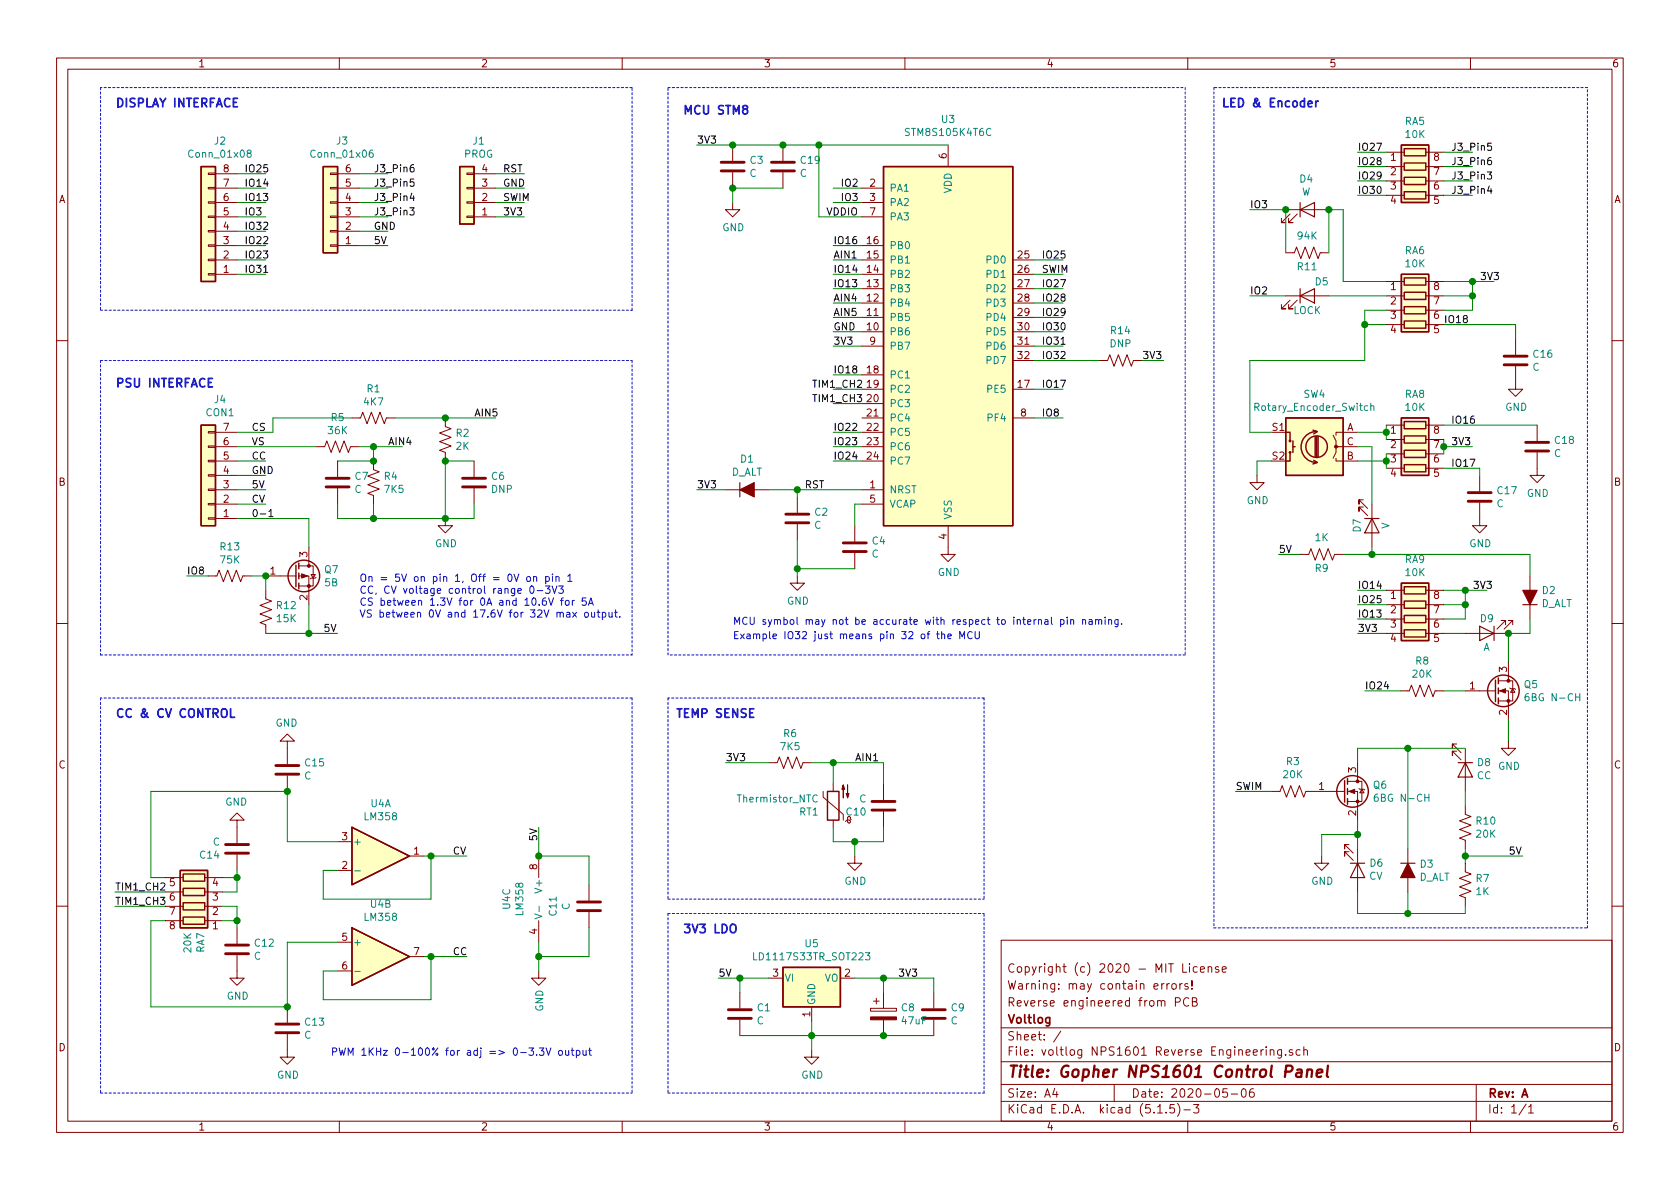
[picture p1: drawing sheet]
<svg xmlns="http://www.w3.org/2000/svg" width="297mm" height="210mm" viewBox="0 0 297 210" stroke-linecap="round" stroke-linejoin="round" font-family="sans-serif">
<g fill="none" stroke="#840000" stroke-width=".18">
<path d="M10 10.3h277v189.9h-277zM12 12.2h273v186.1h-273zM60 10.3v1.9M110 10.3v1.9M160 10.3v1.9M210 10.3v1.9M260 10.3v1.9M36.8 35.7h1.3v.2h-1.3zM36.8 33.1h1.3v.3h-1.3zM36.8 30.6h1.3v.3h-1.3zM36.8 38.2h1.3v.3h-1.3zM38.1 38.3h3.8"/>
<path d="M38.1 35.8h3.8M38.1 33.3h3.8M38.1 30.7h3.8M58.4 33.1h1.3v.3h-1.3zM58.4 30.6h1.3v.3h-1.3zM58.4 35.7h1.3v.2h-1.3zM58.4 38.2h1.3v.3h-1.3zM59.7 38.3h3.8M59.7 35.8h3.8M59.7 33.3h3.8M59.7 30.7h3.8M82.5 30.6h1.3v.3h-1.3z"/>
<path d="M82.5 33.1h1.3v.3h-1.3zM82.5 38.2h1.3v.3h-1.3zM82.5 35.7h1.3v.2h-1.3zM83.8 38.3h3.8M83.8 35.8h3.8M83.8 33.3h3.8M83.8 30.7h3.8M129.5 35.8v1.3h1.3l-1.3 1.2-1.2-1.2h1.2M129.5 25.6v2.8M129.5 30.5v2.8M138.4 25.6v2.8M138.4 30.5v2.8"/>
<path d="M152.4 38.3h3.8M152.4 35.8h3.8M152.4 33.3h3.8M167.6 25.6v3.9M227.3 37.1h7.6M228.1 37.8l-1.5 1.6h.7h-.7v-.8M229.4 37.8l-1.6 1.6h.8h-.8v-.8M245.1 26.9h3.2M245.1 29.5h3.2M245.1 32h3.2M245.1 34.5h3.2M252.1 26.9h3.2"/>
<path d="M252.1 29.5h3.2M252.1 32h3.2M252.1 34.5h3.2M36.8 43.3h1.3v.3h-1.3zM36.8 45.8h1.3v.3h-1.3zM36.8 48.4h1.3v.2h-1.3zM36.8 40.8h1.3v.2h-1.3zM38.1 43.4h3.8M38.1 40.9h3.8M38.1 48.5h3.8M38.1 46h3.8M58.4 40.8h1.3v.2h-1.3z"/>
<path d="M58.4 43.3h1.3v.3h-1.3zM59.7 43.4h3.8M59.7 40.9h3.8M152.4 43.4h3.8M152.4 48.5h3.8M152.4 46h3.8M152.4 58.7h3.8M152.4 56.1h3.8M152.4 53.6h3.8M152.4 51h3.8M179.1 48.5h3.8M179.1 46h3.8"/>
<path d="M179.1 58.7h3.8M179.1 56.1h3.8M179.1 53.6h3.8M179.1 51h3.8M227.3 44.7h1.6l.3-1 .8 2 .8-2 .7 2 .8-2 .7 2 .4-1h1.5M227.3 52.3h7.6M228.1 53.1l-1.5 1.5h.7h-.7v-.8M229.4 53.1l-1.6 1.5h.8h-.8v-.8M245.1 49.8h3.2M245.1 52.3h3.2M245.1 54.9h3.2M245.1 57.4h3.2"/>
<path d="M252.1 49.8h3.2M252.1 52.3h3.2M252.1 54.9h3.2M252.1 57.4h3.2M268 59.9v2.8M10 60.2h2M36.8 78.9h1.3v.2h-1.3zM36.8 76.3h1.3v.3h-1.3zM38.1 79h3.8M38.1 76.4h3.8M55.9 79h1.5l.4-1 .7 2 .8-2 .8 2 .7-2 .8 2 .4-1h1.5M62.2 73.9h1.6l.3-1 .8 2 .8-2 .7 2 .8-2 .7 2 .4-1h1.5"/>
<path d="M78.7 73.9v1.5l1.1 .4-2.1 .8 2.1 .7-2.1 .8 2.1 .8-2.1 .7 1 .4v1.5M152.4 73.9h3.8M152.4 79h3.8M152.4 76.4h3.8M152.4 61.2h3.8M152.4 71.4h3.8M152.4 68.8h3.8M152.4 66.3h3.8M179.1 73.9h3.8M179.1 63.7h3.8M179.1 61.2h3.8M179.1 68.8h3.8"/>
<path d="M194.3 63.7h1.5l.4-1 .8 2.1 .7-2.1 .8 2.1 .8-2.1 .7 2.1 .4-1.1h1.5M235.7 77l.5 1v1h.5M240 76.4h-3.8v.6M240 79h-3.8v1l-.5 1M245.1 75.2h3.2M245.1 77.7h3.2M252.1 75.2h3.2M252.1 77.7h3.2M268 64.8v4h1.2l-1.2 1.3-1.3-1.3h1.3M271.8 75.2v2.8M285 60.2h2M36.8 81.4h1.3v.3h-1.3z"/>
<path d="M36.8 86.5h1.3v.2h-1.3zM36.8 89h1.3v.3h-1.3zM36.8 91.6h1.3v.2h-1.3zM36.8 83.9h1.3v.3h-1.3zM38.1 91.7h3.8M38.1 89.1h3.8M38.1 86.6h3.8M38.1 84.1h3.8M38.1 81.5h3.8M54.6 96.8v3.3M59.7 81.5v2.8M59.7 86.4v2.7"/>
<path d="M66 81.5v1.6l1.1 .3-2.1 .8 2.1 .8-2.1 .7 2.1 .8-2.1 .7 1 .4v1.5M78.7 91.7v1.3h1.3l-1.3 1.2-1.2-1.2h1.2M83.8 81.5v2.8M83.8 86.4v2.7M128.3 86.6h7.6M141 87.9v2.8M141 92.7v2.8M151.1 93v2.8M151.1 97.8v2.8M152.4 89.1h3.8M152.4 86.6h3.8M152.4 81.5h3.8"/>
<path d="M167.6 93v5h1.3l-1.3 1.3-1.2-1.3h1.2M222.2 84.1v1.2h1.3l-1.3 1.3-1.2-1.3h1.2M229.9 98h1.5l.4-1 .7 2.1 .8-2.1 .8 2.1 .7-2.1 .8 2.1 .4-1.1h1.5M236.2 81v.5h3.8M241 88.4h-.7v.7v-.7l1.5 1.5M241 89.7h-.7v.7v-.7l1.5 1.5M242.6 89.1v7.7M245.1 80.3h3.2M245.1 82.8h3.2M252.1 80.3h3.2M252.1 82.8h3.2M261.6 88.9v4.1h1.3l-1.3 1.2-1.3-1.2h1.3"/>
<path d="M261.6 84.1v2.8M271.8 80v4.1h1.2l-1.2 1.2-1.3-1.2h1.3M10 110.3h2M36.8 101.8h1.6l.3-1 .8 2.1 .8-2.1 .7 2.1 .8-2.1 .7 2.1 .4-1.1h1.5M47 104.4v1.5l1 .4-2 .8 2 .7-2 .8 2 .7-2 .8 1 .4v1.5M47 101.8h5.3M52.8 101.8h1.8v5.1M52.8 100.1h2.6v3.5h-2.6M55 101.6h.8l-.4 .6zM55.9 102.1l-.1 .1h-.8l-.1 .2M141 101.8v1.3h1.2l-1.2 1.3-1.3-1.3h1.3M245.1 104.4h3.2"/>
<path d="M245.1 106.9h3.2M245.1 109.5h3.2M245.1 112h3.2M252.1 104.4h3.2M252.1 106.9h3.2M252.1 109.5h3.2M252.1 112h3.2M259.1 112h7.6M266.2 110.5v-.8h-.8h.8l-1.5 1.5M266.7 117.1v3.3M267.5 110.5v-.8h-.8h.8l-1.6 1.5M270.5 101.8v7.7"/>
<path d="M285 110.3h2M50.8 131.1h1.3l-1.3-1.3-1.3 1.3h1.3v4M50.8 137.2v2.7M135.9 134.9h1.5l.4-1 .8 2 .7-2 .8 2 .7-2 .8 2 .4-1h1.5M145.5 139.9v1.1l3.6 3v1M147.3 138.7v1.2M156.2 138.7v2.8M224.8 139.9h1.5l.4-1 .8 2.1 .7-2.1 .8 2.1 .7-2.1 .8 2.1 .4-1.1h6.8M238.3 139.9h1.7v5.1M238.3 138.2h2.5v3.5h-2.5M240 134.9v3.3M240.3 139.4l.1 .2h.8l.1 .1"/>
<path d="M240.8 139.6l.4 .6h-.8zM247.6 122.2h1.6l.4-1 .7 2 .8-2 .7 2 .8-2 .8 2 .3-1h1.6M257.6 131.6h-.8v.7v-.7l1.5 1.5M257.6 132.8h-.8v.8v-.8l1.5 1.6M259.1 132.3v7.6M259.1 122.2h5.3M264.9 122.2h1.8v5M264.9 120.4h2.6v3.5h-2.6M266.7 131.1v1.2h1.3l-1.3 1.3-1.3-1.3h1.3M267 121.7l.1 .1h.7l.2 .1M267.5 121.8l.3 .6h-.7zM29.2 157.7h3.2"/>
<path d="M29.2 155.2h3.2M36.2 157.7h3.2M36.2 155.2h3.2M41.9 145h1.3l-1.3-1.2-1.3 1.2h1.3v4.1M41.9 151.1v2.8M59.7 153.9h2.5M59.7 148.8h2.5M72.4 151.4h2.5M95.2 151.4v3.8M104.1 156.5v2.8M147.3 145v1.3M149.9 144.6v.8l.1 .1 .3-.1v-.2l-.2-.2-.4 .1-.2 .2"/>
<path d="M150.4 144.6l.1 .3M151.1 151.4v1.2h1.3l-1.3 1.3-1.2-1.3h1.2M156.2 143.5v2.8M233.7 151.4v1.2h1.2l-1.2 1.3-1.3-1.3h1.3M238.5 149.3h-.8v.8v-.8l1.6 1.6M238.5 150.6h-.8v.8v-.8l1.6 1.5M240 150.1v7.6M248.9 150.1v7.6M259.1 142.5v1.5l1 .4-2 .8 2 .7-2 .8 2 .7-2 .8 1 .4v1.5M259.1 152.6v1.6l1 .4-2 .7 2 .8-2 .7 2 .8-2 .8 1 .3v1.6M10 160.2h2M29.2 162.8h3.2"/>
<path d="M29.2 160.3h3.2M36.2 162.8h3.2M36.2 160.3h3.2M41.9 168.9v4.1h1.3l-1.3 1.2-1.3-1.2h1.3M41.9 164.1v2.8M50.8 178v2.8M59.7 166.6h2.5M59.7 171.7h2.5M72.4 169.2h2.5M95.2 171.7v1.3h1.3l-1.3 1.2-1.2-1.2h1.2M95.2 162.8v3.8M104.1 161.3v2.8"/>
<path d="M130.8 175.5v2.8M135.9 173h2.5M143.5 178v2.6M148.6 173h2.5M153.9 178.3h4.6v.5h-4.6zM154.4 177h1M154.9 176.5v1M156.2 175.5v2.8M165.1 175.5v2.8M177 166.3h108v32h-108zM205.4 173.9v1M205.8 173.9l-.3 .2-.1 .1"/>
<path d="M206.3 173.9v1M206.8 173.9l-.5 .3M207.3 174.1l.2-.2 .4 .2v.7l-.2 .1-.4-.1zM207.8 177.2l.7-.1 .2-.2-.1-.3-.2-.2h-.6v1.5M208.6 173.9v1M209 173.9l-.4 .3M209.1 170.4v1.5h.7M210 174l-.3-.1-.2 .2v.3l.5 .1v.3h-.5M210.2 176.6a.7 .7 0 0 0-.9 .2 .7 .7 0 0 0 .1 .9 .55 .55 0 0 0 .8 .1M210.3 170.4v.2M210.3 170.9v1M210.7 174.8v.1"/>
<path d="M210.7 173.4v1M210.8 177.1h.5l.2-.1 .1-.3-.3-.3h-.5v1.5h.6l.3-.3a.41 .41 0 0 0-.4-.5M211.7 171l-.4-.1-.3 .3 .1 .7h.6M212.2 171.4l.8-.1-.1-.3-.4-.1-.3 .2 .1 .8h.6M213.6 171.1l.2-.2 .4 .1v.9M213.6 170.9v1M215.5 171a.37 .37 0 0 0-.6 .1l.1 .3 .5 .1v.1l-.2 .3h-.4M216.1 171.4l.7-.1-.1-.3-.4-.1-.2 .2 .1 .8h.5M285 160.2h2M50.8 182.9v4h1.3l-1.3 1.3-1.3-1.3h1.3M60 198.3v1.9M110 198.3v1.9"/>
<path d="M130.8 180.3v2.8M143.5 185.7v1.2h1.3l-1.3 1.3-1.3-1.3h1.3M156.2 180.3v2.8M160 198.3v1.9M165.1 180.3v2.8M177 194.8h108M177 191.8h108M177 187.8h108M177 181.8h108M186.5 192.5l-.4 1h1M186.8 193v1M187.6 182.3l-1.3 2"/>
<path d="M197 191.8v3M204.7 196.8h.8M206.2 196.7v.1M207.6 195.3h-.7l-.1 .7 .2-.1 .5 .1 .2 .2-.1 .5-.2 .1-.6-.1M208.2 195.1a1.71 1.71 0 0 1 0 2.3M209.3 196.3h1.2M210 198.3v1.9M211 195.3h1l-.5 .6 .4 .1v.7l-.2 .1-.7-.1M217 192.5h-.7l-.1 .7 .2-.1 .5 .1 .1 .2v.5l-.2 .1-.6-.1M217.7 193.5h1.1M219.6 192.7l.4-.2a.94 .94 0 0 1 0 1.5 .82 .82 0 0 1-.4-1.3zM221.6 192.5a.59 .59 0 0 0-.7 .7l.1 .7 .2 .1 .5-.1 .1-.5-.2-.2-.4-.1-.3 .3"/>
<path d="M223 185.6v1M223.4 185.6l-.3 .1-.1 .2M223.9 185.1v.2M223.9 185.6v1M224.6 185.7h.1a.37 .37 0 0 1 .5 .1v.8M224.6 185.6v1M226.6 185.6v1.2l-.3 .3-.3-.1M226.6 185.7l-.4-.1-.3 .3 .1 .6 .2 .1 .4-.1M227.3 186.5v.1M228.5 185.7a.37 .37 0 0 0-.6 .1l.1 .2 .5 .2 .1 .1-.2 .3-.5-.1M229.9 185.7l-.5-.1-.2 .3v.6l.2 .1 .5-.1M230.5 185.7h.1a.37 .37 0 0 1 .6 .1v.8"/>
<path d="M230.5 185.1v1.5M260 198.3v1.9M261 191.8v6.5M269.8 195.2l-1.2 2M270.3 195.8l.4-.5v1.5M270.3 196.8h.8"/>
</g>
<path d="M227.3 189.5h.8a.56 .56 0 0 0 .4-.5 .56 .56 0 0 0-.3-.6h-.8l-.2 2M229.4 189.2h.7l-.1 1.2M230.2 189.6l-.7 .1a.4 .4 0 0 0-.4 .3 .4 .4 0 0 0 .3 .4l.7-.1M231.2 189.3a.5 .5 0 0 1 .8 .1l-.1 1M231.2 189.1l-.2 1.3M232.8 189.8l1-.2v-.4l-.6-.1-.3 .3-.1 .9 .2 .1 .6-.1M234.8 188.4l-.2 1.8 .2 .2" fill="none" stroke="#840000" stroke-width=".41"/>
<g fill="none" stroke="#840000" stroke-width=".2">
<path d="M229.9 37.1l2.5-1.3v2.5zM229.9 35.8v2.5M229.9 52.3l2.5-1.3v2.6zM229.9 51v2.6M130.8 85.3v2.6M241.3 91.7h2.5M242.6 91.7l1.2 2.5h-2.5zM261.6 110.7l2.6 1.3-2.6 1.3zM264.2 110.7v2.6M269.2 106.9h2.6M257.8 134.9h2.5M259.1 134.9l1.2 2.5h-2.5z"/>
<path d="M238.8 152.6h2.5M240 152.6l1.3 2.6h-2.5zM247.6 152.6h2.6"/>
</g>
<g fill="#840000" stroke="#840000" stroke-width=".2">
<path d="M248.9 152.6l1.3 2.6h-2.6z"/>
<path d="M269.2 104.4h2.6l-1.3 2.5z"/>
<path d="M130.8 86.6l2.5-1.3v2.6z"/>
</g>
<g fill="none" stroke="#840000" stroke-width=".51">
<path d="M127.5 30.2h4.1M127.5 28.7h4.1M136.4 30.2h4.1M136.4 28.7h4.1M265.9 64.5h4.1M265.9 63h4.1M269.7 79.8h4.1M269.7 78.2h4.1M57.7 86.1h4M57.7 84.6h4M81.8 86.1h4.1M81.8 84.6h4.1"/>
<path d="M138.9 92.5h4.1M138.9 90.9h4.1M149.1 97.5h4.1M149.1 96h4.1M259.6 88.6h4.1M259.6 87.1h4.1M48.8 135.4h4M48.8 136.9h4M39.9 149.3h4M39.9 150.9h4M102.1 159.5h4.1M154.2 141.7h4"/>
<path d="M154.2 143.3h4M39.9 168.7h4M39.9 167.1h4M102.1 161h4.1M128.8 178.6h4M163.1 178.6h4M48.8 182.6h4M48.8 181.1h4M128.8 180.1h4M163.1 180.1h4"/>
</g>
<g fill="none" stroke="#840000" stroke-width=".25">
<path d="M35.6 29.5h2.5v20.3h-2.5zM57.1 29.5h2.6v15.2h-2.6zM81.3 29.5h2.5v10.1h-2.5zM156.2 29.5h22.9v63.5h-22.9zM247.8 25.6h4.8v10.2h-4.8zM248.3 26.3h3.8v1.3h-3.8zM248.3 28.8h3.8v1.3h-3.8zM248.3 31.4h3.8v1.2h-3.8zM248.3 33.9h3.8v1.3h-3.8zM247.8 48.5h4.8v10.2h-4.8zM248.3 49.1h3.8v1.3h-3.8zM248.3 51.7h3.8v1.3h-3.8z"/>
<path d="M248.3 54.2h3.8v1.3h-3.8zM248.3 56.8h3.8v1.2h-3.8zM35.6 75.2h2.5v17.8h-2.5zM227.3 73.9h10.2v10.2h-10.2zM227.3 76.4h.8v1.6M228.6 79h.4M228.6 78v2M232.2 76.1l.7 .2-.6 .4M232.5 77.2v3.6M232.8 76.3a2.74 2.74 0 0 0-2.8 2.7 2.74 2.74 0 0 0 2.8 2.8M232.8 77.2v3.6M233 77.2v3.6"/>
<path d="M247.8 73.9h4.8v10.2h-4.8zM248.3 74.5h3.8v1.3h-3.8zM248.3 77.1h3.8v1.3h-3.8zM248.3 79.6h3.8v1.3h-3.8zM52.3 99.9v3.9M52.8 99.6v1M228.1 80v1.5h-.8M232.3 81.4l.6 .4-.7 .2M248.3 82.2h3.8v1.2h-3.8zM52.8 101.3v1.1M52.8 103.1v1M247.8 103.1h4.8v10.2h-4.8z"/>
<path d="M248.3 103.8h3.8v1.2h-3.8zM248.3 106.3h3.8v1.3h-3.8zM248.3 108.8h3.8v1.3h-3.8zM248.3 111.4h3.8v1.2h-3.8zM264.9 119.9v1M146.3 139.9h2v5.1h-2zM237.7 138v3.9M238.3 137.7v1M238.3 139.4v1.1M264.4 120.3v3.8M264.9 121.7v1M264.9 123.4v1.1"/>
<path d="M31.9 153.9h4.8v10.2h-4.8zM32.4 159.6h3.8v1.3h-3.8zM32.4 157.1h3.8v1.3h-3.8zM32.4 154.6h3.8v1.2h-3.8zM62.2 146.3l10.2 5.1-10.2 5.1zM238.3 141.2v1M32.4 162.2h3.8v1.2h-3.8zM62.2 164.1l10.2 5.1-10.2 5zM138.4 171.1h10.2v6.9h-10.2z"/>
<circle cx="228.1" cy="78" r=".13"/>
<circle cx="232.8" cy="79" r="1.9"/>
<circle cx="228.1" cy="80" r=".13"/>
<circle cx="53.7" cy="101.8" r="2.79"/>
<circle cx="239.1" cy="139.9" r="2.79"/>
<circle cx="265.8" cy="122.2" r="2.79"/>
</g>
<g fill="#840000" stroke="#840000" stroke-width=".18">
<path d="M238.5 139.9l1-.3v.7z"/>
<path d="M265.2 122.2l1-.4v.7z"/>
<path d="M149.9 138.8v2.3l-.3-.8h.5l-.2 .8z"/>
<path d="M149.1 138.8l.3 .8h-.6l.3-.8v2.3z"/>
<path d="M153.9 179.8h4.6v.5h-4.6z"/>
<path d="M53.3 101.5l1.1 .3-1.1 .4z"/>
<circle cx="240" cy="141.7" r=".25"/>
<circle cx="240" cy="138.2" r=".25"/>
<circle cx="266.7" cy="123.9" r=".25"/>
<circle cx="266.7" cy="120.4" r=".25"/>
<circle cx="236.2" cy="79" r=".25"/>
<circle cx="54.6" cy="103.6" r=".25"/>
<circle cx="54.6" cy="100.1" r=".25"/>
</g>
<g fill="none" stroke="#008484" stroke-width=".18">
<path d="M43.9 27.1l-.2-.1v-.3l.2-.2 .4 .1v.4l-.5 .1-.1 .2v.3l.2 .2h.4l.1-.2-.1-.4-.1-.1M65.9 26.5l-.4 .1a.87 .87 0 0 0 0 1.2l.4-.1v-.6l-.4-.1-.2 .3M241.8 71.8l-.3-.1-.3 .3 .2 .5h.4M242.4 71.9l.2-.2 .2 .1 .1 .8M242.4 71.3v1.3M270.3 122.7h-.4a.87 .87 0 0 0 0 1.2l.4-.1v-.5l-.4-.2-.3 .3M278.6 123.3h.7M279.3 122.7v1.2M62.7 154h1M144.5 140.7a.6 .6 0 0 0-.8 .4 .6 .6 0 0 0 .5 .7l.3-.1M243.6 140.4l-.4 .1a.87 .87 0 0 0 0 1.2l.4-.1v-.6l-.4-.1-.2 .3M251.9 141h.8"/>
<path d="M252.7 140.4v1.3M62.7 171.8h1M94.5 161.6l1.3 .4-1.3 .5M95.3 160.2v1M133.2 168.5v1.2h.7M153 168.5h.8l-.4 .5 .3 .1v.6h-.5l-.2-.1"/>
</g>
<g fill="#ffffc2" stroke="#ffffc2" stroke-width=".18">
<path d="M35.6 75.2h2.5v17.8h-2.5z"/>
<path d="M31.9 153.9h4.8v10.2h-4.8z"/>
<path d="M247.8 103.1h4.8v10.2h-4.8z"/>
<path d="M247.8 48.5h4.8v10.2h-4.8z"/>
<path d="M247.8 25.6h4.8v10.2h-4.8z"/>
<path d="M138.4 171.1h10.2v6.9h-10.2z"/>
<path d="M227.3 73.9h10.2v10.2h-10.2z"/>
<path d="M57.1 29.5h2.6v15.2h-2.6z"/>
<path d="M35.6 29.5h2.5v20.3h-2.5z"/>
<path d="M81.3 29.5h2.5v10.1h-2.5z"/>
<path d="M247.8 73.9h4.8v10.2h-4.8z"/>
<path d="M62.2 146.3l10.2 5.1-10.2 5.1z"/>
<path d="M156.2 29.5h22.9v63.5h-22.9z"/>
<path d="M62.2 164.1l10.2 5.1-10.2 5z"/>
</g>
<g fill="none" stroke="#0000c2" stroke-width=".18" stroke-dasharray=".4 .4">
<path d="M17.8 15.5v39.4M111.8 15.5h-94M118.1 15.5h91.4M209.5 15.5v100.3M214.6 15.5v148.6M280.7 15.5h-66.1M17.8 54.9h94M111.8 54.9v-39.4M17.8 63.7v52.1M17.8 63.7h94M111.8 63.7v52.1M17.8 115.8h94"/>
<path d="M118.1 115.8v-100.3M209.5 115.8h-91.4M17.8 123.4v69.9M111.8 123.4v69.9M111.8 123.4h-94M118.1 123.4v35.6M174 123.4v35.6M174 123.4h-55.9M118.1 159h55.9M118.1 161.5h55.9M118.1 161.5v31.8M214.6 164.1h66.1"/>
<path d="M280.7 164.1v-148.6M17.8 193.3h94M118.1 193.3h55.9M174 193.3v-31.8"/>
</g>
<g fill="none" stroke="#008400" stroke-width=".18">
<path d="M41.9 38.3h5.1M41.9 35.8h5.1M41.9 33.3h5.1M41.9 30.7h5.1M63.5 38.3h5.1M63.5 35.8h5.1M63.5 33.3h5.1M63.5 30.7h5.1M87.6 38.3h5.1M87.6 35.8h5.1M87.6 33.3h5.1M87.6 30.7h5.1"/>
<path d="M123.2 25.6h44.4M138.4 33.3h-8.9v2.5M144.8 25.6v12.7h7.6M147.3 35.8h5.1M147.3 33.3h5.1M221 37.1h6.3v7.6M240 32h5.1M240 26.9h5.1M240 29.5h5.1M240 34.5h5.1M255.3 32h5M255.3 26.9h5"/>
<path d="M255.3 29.5h5M255.3 34.5h5M41.9 40.9h5.1M41.9 43.4h5.1M41.9 48.5h5.1M41.9 46h5.1M63.5 40.9h5.1M63.5 43.4h5.1M147.3 43.4h5.1M147.3 56.1h5.1M147.3 48.5h5.1M147.3 58.7h5.1"/>
<path d="M147.3 53.6h5.1M147.3 51h5.1M147.3 46h5.1M182.9 56.1h5.1M182.9 48.5h5.1M182.9 58.7h5.1M182.9 53.6h5.1M182.9 51h5.1M182.9 46h5.1M221 52.3h6.3M234.9 44.7v-7.6h2.6v12.7h7.6M234.9 52.3h10.2"/>
<path d="M241.3 57.4h3.8M245.1 54.9h-3.8v8.8h-20.3v12.7h3.8M255.3 49.8h8.9M255.3 52.3h5M255.3 57.4h12.7v2.5M260.3 49.8v5.1h-5M41.9 79h14M62.2 73.9h-13.9v2.5h-6.4M63.5 79h7.6M66 79v2.5h-6.3M69.8 73.9h17.8M147.3 68.8h5.1"/>
<path d="M147.3 61.2h5.1M147.3 79h5.1M147.3 76.4h5.1M147.3 71.4h5.1M147.3 66.3h5.1M182.9 73.9h5.1M182.9 68.8h5.1M182.9 61.2h5.1M182.9 63.7h11.4M201.9 63.7h3.8M240 79h2.6v10.1M240 76.4h5.1"/>
<path d="M245.1 75.2v2.5M255.3 79h5M255.3 77.7v2.6M255.3 75.2h16.5M41.9 91.7h12.7v5.1M41.9 81.5h5.1M41.9 86.6h5.1M41.9 89.1h5.1M41.9 84.1h5.1M59.7 89.1v2.6h24.1v-2.6M66 89.1v2.6M83.8 81.5h-5.1v10.2"/>
<path d="M123.2 86.6h5.1M135.9 86.6h16.5M141 86.6v1.3M141 95.5v6.3M147.3 81.5h5.1M152.4 89.1h-1.3v3.9M224.8 81.5h-2.6v2.6M226.1 98h3.8M237.5 98h33v3.8M240 81.5h5.1M242.6 96.8v1.2M245.1 80.3v2.5"/>
<path d="M255.3 82.8h6.3v1.3M33 101.8h3.8M44.4 101.8h2.6v2.6M47 112h12.7M54.6 106.9v5.1M141 100.6h10.1M240 112h5.1M240 104.4h5.1M240 109.5h5.1M240 106.9h5.1M255.3 112h3.8M255.3 104.4h7.6"/>
<path d="M255.3 106.9h3.8M259.1 104.4v5.1h-3.8M270.5 109.5v2.5h-3.8v5.1M128.3 134.9h7.6M143.5 134.9h12.7v3.8M147.3 134.9v3.8M218.4 139.9h6.4M241.3 122.2h6.3M248.9 132.3v17.8M255.3 122.2h3.8M259.1 132.3h-19.1v2.6M259.1 139.9v2.6"/>
<path d="M266.7 127.2v3.9M20.3 157.7h8.9M39.4 155.2h2.5M41.9 153.9v3.8h-2.5M59.7 148.8h-8.9v-8.9h-24.1v15.3h2.5M74.9 151.4h7.6M76.2 151.4v7.6h-19.1v-5.1h2.6M95.2 146.3v5.1h8.9v5.1M147.3 146.3v2.5h8.9v-2.5M151.1 148.8v2.6M240 157.7v3.8h19.1v-1.2M240 147.6h-6.3v3.8"/>
<path d="M240 145v5.1M248.9 157.7v3.8M259.1 151.4h10.1M259.1 150.1v2.5M20.3 160.3h8.9M29.2 162.8h-2.5v15.2h24.1v-11.4h8.9M39.4 160.3h2.5v3.8M39.4 162.8h2.5M74.9 169.2h7.6M76.2 169.2v7.6h-19.1v-5.1h2.6M95.2 166.6v5.1M104.1 164.1v5.1h-8.9"/>
<path d="M127 173h8.9M130.8 173v2.5M151.1 173h14v2.5M156.2 173v2.5M130.8 183.1h34.3M143.5 180.6v5.1"/>
</g>
<g fill="none" stroke="#000" stroke-width=".18">
<path d="M72.5 36.7h.7l-.4 .5 .4 .2-.1 .6h-.5l-.1-.1M72.8 34.2l-.3 .8h.8M73.1 29.1l-.4 .1a.87 .87 0 0 0 0 1.2l.5-.1v-.6l-.5-.1-.2 .3M73.1 34.6v.9M73.2 31.7h-.6l-.1 .6 .2-.1h.4l.1 .6-.2 .1-.5-.1M263 30.4h.7l-.4 .5 .4 .1v.5l-.2 .2-.5-.2M263.3 32.9l-.3 .9h.8M263.6 27.9h-.4a.87 .87 0 0 0 0 1.2l.5-.1v-.5l-.5-.2-.2 .3M263.6 33.4v.8M263.7 25.3h-.6l-.1 .6 .2-.1 .4 .1 .1 .6-.2 .1-.5-.1M46.6 48.2h.7M187.6 60.9h.7"/>
<path d="M47.5 90.4l.4-.3v1.3M47.5 91.4h.8"/>
</g>
<g fill="none" stroke="#0000c2" stroke-width=".18">
<path d="M93.2 102.1l.2-.2 .3 .2 .1 .5-.1 .2h-.3l-.2-.1zM93.8 103.8l.2-.2a.69 .69 0 0 1 .4 .7 .69 .69 0 0 1-.4 .6l-.3-.5zM94.3 102.1l.2-.2 .3 .1 .1 .8M94.3 101.9v.9M95 104.4h1M96.4 103.6h.9l-.5 .5 .3 .1 .2 .2-.2 .5h-.5l-.2-.1M96.5 102l.4-.1 .2 .3-.1 .6h-.5M96.5 101.9v1.3M97 105.7l.4 1.3 .5-1.3M97.6 103.6l.4 1.3 .5-1.3M97.7 101.5v.1M97.7 101.9v.9"/>
<path d="M98.3 102.1v-.1a.32 .32 0 0 1 .6 .1v.7M98.3 101.9v.9M98.8 103.6h.8l-.4 .5 .3 .1 .1 .2-.1 .5h-.5l-.2-.1M99.1 106.2h.5M99.6 105.7l-.3 .2v1.1M100 106.3l.2-.1 .4 .1v.5l-.1 .2h-.4l-.2-.2zM100.4 101.9l.4-.4v1.3M100.4 102.8h.7M101.2 106.2v.8M101.2 108.3l.7 .8M101.6 106.2l-.4 .2M101.9 108.3l-.7 .8"/>
<path d="M103.4 108.4l.2-.1 .4 .1v.5l-.1 .2h-.3l-.2-.1zM103.6 105.7h-.6l-.1 .6 .2-.1 .5 .1v.6l-.2 .1-.5-.1M104 107l.5-1.3 .4 1.3M104.2 106.7h.6M104.6 108.3v.8h.4l.1-.1M105.1 108.3v.8M105.6 108.3h.5M105.8 107.8v1.2l.3 .1M106.5 108.4l.4-.1 .2 .2-.1 .6h-.5M106.5 108.3v1.3M107.7 108.3v.8h.4l.1-.1M108.2 108.3v.8"/>
<path d="M108.7 108.3h.4M108.8 107.8v1.2l.3 .1M109.6 109v.1M165.6 112.1h.5M165.8 111.7v1.1l.3 .1M166.5 112.2l.2-.1 .3 .1v.7M166.5 111.7v1.2M167.6 112.5l.6-.1-.1-.2-.3-.1-.2 .2v.6h.5M169.7 112.9v-1.2l.4 .9 .4-.9v1.2M171.9 111.8a.6 .6 0 0 0-.9 .4 .6 .6 0 0 0 .6 .7l.3-.1M172.4 111.7v1l.3 .2h.3l.2-.2v-1M184.8 109.6h.4l.1 .8"/>
<path d="M185.3 109.9h-.4l-.2 .2 .1 .3h.5M185.9 109.1v1.1l.2 .2M187.5 109.6h.4l.2 .2-.1 .6h-.5M187.5 109.6v1.2M188.7 109.1v.2M188.7 109.6v.8M189.3 109.7l.2-.1h.3v.8M189.3 109.6v.8M191.4 109.7l.2-.1h.3v.8M191.4 109.6v.8M192.6 109.6h.4l.1 .8M193.1 109.9h-.4l-.2 .2 .1 .3h.5"/>
<path d="M193.7 109.7l.2-.1h.3l.1 .8M193.7 109.6v.8M194.3 109.7l.1-.1h.3l.1 .8M195.4 109.1v.2M195.4 109.6v.8M196 109.7l.2-.1h.3v.8M196 109.6v.8M197.7 109.6l-.1 1.1-.1 .1h-.3M197.7 109.6h-.4l-.2 .2 .1 .6h.5M198.3 110.3v.1M94.9 186.5v.1M95.4 185.3h.8l-.5 .5 .4 .1v.7h-.5l-.2-.1"/>
<path d="M96.5 185.3l.5 1.3 .4-1.3M98.8 185.9l.2-.2 .4 .2v.5l-.1 .2h-.4l-.1-.2zM100 185.7l.1 .9h.3l.2-.1M100.6 185.7v.9M101 185.7h.5M101.2 185.3v1.1l.3 .2M101.9 185.8l.4-.1 .2 .3-.1 .6h-.5M101.9 185.7v1.3M103.1 185.7v.9h.4l.1-.1M103.6 185.7v.9M104.1 185.7h.5M104.3 185.3v1.1l.3 .2"/>
</g>
<path d="M231.3 18.4l.7-.2-.1-.2-.4-.1-.2 .2 .1 .7h.5M232.6 17.9v1M233.1 17.9l-.3 .1-.2 .2M40.8 125.3v1.5h.7M129.2 163.6a.52 .52 0 0 1 .6-.2 .52 .52 0 0 1 .3 .5v.5a.51 .51 0 0 1-.5 .6 .51 .51 0 0 1-.5-.6z" fill="none" stroke="#0000c2" stroke-width=".3"/>
<g fill="#008400" stroke="#008400" stroke-width=".25">
<circle cx="95.3" cy="169.2" r=".51"/>
<circle cx="143.5" cy="183.1" r=".51"/>
<circle cx="130.8" cy="173" r=".51"/>
<circle cx="147.3" cy="134.9" r=".51"/>
<circle cx="151.1" cy="148.8" r=".51"/>
<circle cx="141" cy="100.6" r=".51"/>
<circle cx="129.5" cy="33.3" r=".51"/>
<circle cx="138.4" cy="25.6" r=".51"/>
<circle cx="144.8" cy="25.6" r=".51"/>
<circle cx="95.3" cy="151.4" r=".51"/>
<circle cx="141" cy="86.6" r=".51"/>
<circle cx="129.5" cy="25.6" r=".51"/>
<circle cx="240" cy="147.6" r=".51"/>
<circle cx="259.1" cy="151.4" r=".51"/>
<circle cx="248.9" cy="132.3" r=".51"/>
<circle cx="248.9" cy="161.5" r=".51"/>
<circle cx="41.9" cy="155.2" r=".51"/>
<circle cx="41.9" cy="162.8" r=".51"/>
<circle cx="76.2" cy="169.2" r=".51"/>
<circle cx="76.2" cy="151.4" r=".51"/>
<circle cx="50.8" cy="139.9" r=".51"/>
<circle cx="50.8" cy="178" r=".51"/>
<circle cx="260.3" cy="49.8" r=".51"/>
<circle cx="259.1" cy="104.4" r=".51"/>
<circle cx="78.7" cy="73.9" r=".51"/>
<circle cx="245.1" cy="76.4" r=".51"/>
<circle cx="235" cy="37.1" r=".51"/>
<circle cx="227.3" cy="37.1" r=".51"/>
<circle cx="78.7" cy="91.7" r=".51"/>
<circle cx="245.1" cy="81.5" r=".51"/>
<circle cx="66" cy="81.5" r=".51"/>
<circle cx="255.3" cy="79" r=".51"/>
<circle cx="66" cy="91.7" r=".51"/>
<circle cx="259.1" cy="106.9" r=".51"/>
<circle cx="260.3" cy="52.3" r=".51"/>
<circle cx="66" cy="79" r=".51"/>
<circle cx="241.3" cy="57.4" r=".51"/>
<circle cx="266.7" cy="112" r=".51"/>
<circle cx="242.6" cy="98" r=".51"/>
<circle cx="78.7" cy="81.5" r=".51"/>
<circle cx="47" cy="101.8" r=".51"/>
<circle cx="54.6" cy="112" r=".51"/>
<circle cx="156.2" cy="173" r=".51"/>
<circle cx="156.2" cy="183.1" r=".51"/>
</g>
<text font-size="2.8" fill="#840000" x="178" y="190.5">Title: Gopher NPS1601 Control Panel</text>
<g font-size="2.1" fill="#0000c2">
<text x="20.3" y="19">DISPLAY INTERFACE</text>
<text x="120.6" y="20.2">MCU STM8</text>
<text x="215.9" y="19">LED &amp; Encoder</text>
<text x="20.3" y="68.5">PSU INTERFACE</text>
<text x="20.3" y="126.9">CC &amp; CV CONTROL</text>
<text x="119.4" y="126.9">TEMP SENSE</text>
<text x="120.6" y="165">3V3 LDO</text>
</g>
<g font-size="2.1" fill="#840000">
<text x="178" y="172">Copyright (c) 2020 - MIT License</text>
<text x="178" y="178">Reverse engineered from PCB</text>
<text x="178" y="175">Warning: may contain errors!</text>
<text x="178" y="184">Sheet: /</text>
<text x="178" y="181">Voltlog</text>
<text x="178" y="186.7">File: voltlog NPS1601 Reverse Engineering.sch</text>
<text x="178" y="196.9">KiCad E.D.A. kicad (5.1.5)-3</text>
<text x="178" y="194.1">Size: A4</text>
<text x="200" y="194.1">Date: 2020-05-06</text>
<text x="263" y="194.1">Rev: A</text>
<text x="263" y="196.9">Id: 1/1</text>
</g>
<g font-size="1.8" fill="#840000">
<text x="35" y="11.9">1</text>
<text x="85" y="11.9">2</text>
<text x="135" y="11.9">3</text>
<text x="185" y="11.9">4</text>
<text x="235" y="11.9">5</text>
<text x="285" y="11.9">6</text>
<text x="167.4" y="28" transform="rotate(-90 167.4 28)">6</text>
<text x="245.9" y="28.4">1</text>
<text x="253.5" y="28.4">8</text>
<text x="10.4" y="35.9">A</text>
<text x="39.5" y="35.6">6</text>
<text x="39.5" y="33">7</text>
<text x="39.5" y="30.5">8</text>
<text x="61.1" y="35.6">4</text>
<text x="61.1" y="33">5</text>
<text x="61.1" y="30.5">6</text>
<text x="85.2" y="35.6">2</text>
<text x="85.2" y="33">3</text>
<text x="85.2" y="30.5">4</text>
<text x="153.8" y="33">2</text>
<text x="153.8" y="35.6">3</text>
<text x="245.9" y="31">2</text>
<text x="245.9" y="33.5">3</text>
<text x="253.5" y="33.5">6</text>
<text x="253.5" y="31">7</text>
<text x="285.4" y="35.9">A</text>
<text x="39.5" y="40.6">4</text>
<text x="39.5" y="38.1">5</text>
<text x="61.1" y="40.6">2</text>
<text x="61.1" y="38.1">3</text>
<text x="85.2" y="38.1">1</text>
<text x="153.8" y="38.1">7</text>
<text x="245.9" y="36.1">4</text>
<text x="253.5" y="36.1">5</text>
<text x="39.5" y="45.7">2</text>
<text x="39.5" y="43.2">3</text>
<text x="61.1" y="43.2">1</text>
<text x="153.3" y="45.7">15</text>
<text x="153.3" y="43.2">16</text>
<text x="180" y="45.7">25</text>
<text x="39.5" y="48.3">1</text>
<text x="153.3" y="53.3">12</text>
<text x="153.3" y="50.8">13</text>
<text x="153.3" y="48.3">14</text>
<text x="180" y="48.3">26</text>
<text x="180" y="50.8">27</text>
<text x="180" y="53.3">28</text>
<text x="245.9" y="51.3">1</text>
<text x="245.9" y="53.8">2</text>
<text x="253.5" y="53.8">7</text>
<text x="253.5" y="51.3">8</text>
<text x="153.3" y="58.4">10</text>
<text x="153.3" y="55.9">11</text>
<text x="180" y="58.4">30</text>
<text x="180" y="55.9">29</text>
<text x="245.9" y="56.4">3</text>
<text x="245.9" y="58.9">4</text>
<text x="253.5" y="58.9">5</text>
<text x="253.5" y="56.4">6</text>
<text x="153.8" y="61">9</text>
<text x="180" y="61">31</text>
<text x="180" y="63.5">32</text>
<text x="153.3" y="71.1">20</text>
<text x="153.3" y="66">18</text>
<text x="153.3" y="68.6">19</text>
<text x="180" y="68.6">17</text>
<text x="39.5" y="76.2">7</text>
<text x="153.3" y="73.7">21</text>
<text x="153.3" y="76.2">22</text>
<text x="180.5" y="73.7">8</text>
<text x="225" y="76.2">S1</text>
<text x="238.1" y="76.2">A</text>
<text x="245.9" y="76.7">1</text>
<text x="253.5" y="76.7">8</text>
<text x="39.5" y="83.8">4</text>
<text x="39.5" y="81.3">5</text>
<text x="39.5" y="78.7">6</text>
<text x="153.3" y="78.7">23</text>
<text x="153.3" y="81.3">24</text>
<text x="225" y="81.3">S2</text>
<text x="238.1" y="81.3">B</text>
<text x="238.1" y="78.7">C</text>
<text x="245.9" y="79.2">2</text>
<text x="245.9" y="81.8">3</text>
<text x="253.5" y="81.8">6</text>
<text x="253.5" y="79.2">7</text>
<text x="10.4" y="85.9">B</text>
<text x="39.5" y="88.9">2</text>
<text x="39.5" y="86.4">3</text>
<text x="153.8" y="86.4">1</text>
<text x="153.8" y="88.9">5</text>
<text x="245.9" y="84.3">4</text>
<text x="253.5" y="84.3">5</text>
<text x="285.4" y="85.9">B</text>
<text x="39.5" y="91.4">1</text>
<text x="167.4" y="95.3" transform="rotate(-90 167.4 95.3)">4</text>
<text x="47.8" y="101.6">1</text>
<text x="54.4" y="98.5" transform="rotate(-90 54.4 98.5)">3</text>
<text x="54.4" y="106.1" transform="rotate(-90 54.4 106.1)">2</text>
<text x="245.9" y="105.9">1</text>
<text x="253.5" y="105.9">8</text>
<text x="245.9" y="108.5">2</text>
<text x="245.9" y="111">3</text>
<text x="245.9" y="113.5">4</text>
<text x="253.5" y="113.5">5</text>
<text x="253.5" y="111">6</text>
<text x="253.5" y="108.5">7</text>
<text x="266.4" y="118.8" transform="rotate(-90 266.4 118.8)">3</text>
<text x="259.9" y="121.9">1</text>
<text x="266.4" y="126.5" transform="rotate(-90 266.4 126.5)">2</text>
<text x="10.4" y="135.9">C</text>
<text x="239.8" y="136.6" transform="rotate(-90 239.8 136.6)">3</text>
<text x="285.4" y="135.9">C</text>
<text x="233.2" y="139.7">1</text>
<text x="60.5" y="148.6">3</text>
<text x="149.7" y="144.2">C10</text>
<text x="239.8" y="144.2" transform="rotate(-90 239.8 144.2)">2</text>
<text x="60.5" y="153.7">2</text>
<text x="73.2" y="151.1">1</text>
<text x="95" y="153.8" transform="rotate(-90 95 153.8)">8</text>
<text x="30" y="156.7">5</text>
<text x="30" y="159.3">6</text>
<text x="30" y="161.8">7</text>
<text x="37.6" y="161.8">2</text>
<text x="37.6" y="159.3">3</text>
<text x="37.6" y="156.7">4</text>
<text x="30" y="164.3">8</text>
<text x="37.6" y="164.3">1</text>
<text x="60.5" y="166.4">5</text>
<text x="95" y="165.2" transform="rotate(-90 95 165.2)">4</text>
<text x="60.5" y="171.4">6</text>
<text x="73.2" y="168.9">7</text>
<text x="136.7" y="172.7">3</text>
<text x="149.4" y="172.7">2</text>
<text x="143.3" y="179.8" transform="rotate(-90 143.3 179.8)">1</text>
<text x="10.4" y="185.9">D</text>
<text x="285.4" y="185.9">D</text>
<text x="35" y="199.9">1</text>
<text x="85" y="199.9">2</text>
<text x="135" y="199.9">3</text>
<text x="185" y="199.9">4</text>
<text x="235" y="199.9">5</text>
<text x="285" y="199.9">6</text>
</g>
<g font-size="1.8" fill="#008484">
<text x="166.5" y="21.7">U3</text>
<text x="248.4" y="22.1">RA5</text>
<text x="33.7" y="27.9">Conn_01x08</text>
<text x="37.9" y="25.6">J2</text>
<text x="55.3" y="27.9">Conn_01x06</text>
<text x="59.5" y="25.6">J3</text>
<text x="82" y="27.9">PROG</text>
<text x="83.7" y="25.6">J1</text>
<text x="132.7" y="29">C3</text>
<text x="141.6" y="29">C19</text>
<text x="160.4" y="24">STM8S105K4T6C</text>
<text x="248.6" y="24.4">10K</text>
<text x="132.5" y="31.3">C</text>
<text x="141.4" y="31.3">C</text>
<text x="157.2" y="33.9">PA1</text>
<text x="168.3" y="34.2" transform="rotate(-90 168.3 34.2)">VDD</text>
<text x="229.8" y="32.3">D4</text>
<text x="230.1" y="34.6">W</text>
<text x="127.7" y="40.9">GND</text>
<text x="157.2" y="36.4">PA2</text>
<text x="157.2" y="39">PA3</text>
<text x="157.2" y="46.6">PB1</text>
<text x="157.2" y="44.1">PB0</text>
<text x="174.6" y="46.6">PD0</text>
<text x="229.5" y="47.8">R11</text>
<text x="229.5" y="42.4">94K</text>
<text x="248.4" y="45">RA6</text>
<text x="248.6" y="47.3">10K</text>
<text x="157.2" y="51.7">PB3</text>
<text x="157.2" y="49.1">PB2</text>
<text x="174.6" y="49.1">PD1</text>
<text x="174.6" y="51.7">PD2</text>
<text x="232.6" y="50.5">D5</text>
<text x="157.2" y="59.3">PB6</text>
<text x="157.2" y="56.8">PB5</text>
<text x="157.2" y="54.2">PB4</text>
<text x="174.6" y="59.3">PD5</text>
<text x="174.6" y="54.2">PD3</text>
<text x="174.6" y="56.8">PD4</text>
<text x="196.5" y="59.1">R14</text>
<text x="228.7" y="55.5">LOCK</text>
<text x="157.2" y="61.8">PB7</text>
<text x="174.6" y="61.8">PD6</text>
<text x="174.6" y="64.4">PD7</text>
<text x="196.3" y="61.4">DNP</text>
<text x="271" y="65.6">C</text>
<text x="271.2" y="63.3">C16</text>
<text x="37.9" y="71.3">J4</text>
<text x="64.4" y="71.7">4K7</text>
<text x="64.9" y="69.4">R1</text>
<text x="157.2" y="66.9">PC1</text>
<text x="157.2" y="69.5">PC2</text>
<text x="174.7" y="69.5">PE5</text>
<text x="230.5" y="70.4">SW4</text>
<text x="248.4" y="70.4">RA8</text>
<text x="36.5" y="73.6">CON1</text>
<text x="58.1" y="76.8">36K</text>
<text x="58.6" y="74.5">R5</text>
<text x="80.7" y="77.2">R2</text>
<text x="157.2" y="72">PC3</text>
<text x="157.2" y="74.5">PC4</text>
<text x="157.2" y="77.1">PC5</text>
<text x="174.8" y="74.5">PF4</text>
<text x="222.2" y="72.7">Rotary_Encoder_Switch</text>
<text x="248.6" y="72.7">10K</text>
<text x="266.1" y="72.6">GND</text>
<text x="80.7" y="79.5">2K</text>
<text x="131" y="81.8">D1</text>
<text x="157.2" y="79.6">PC6</text>
<text x="157.2" y="82.2">PC7</text>
<text x="274.8" y="80.8">C</text>
<text x="275" y="78.5">C18</text>
<text x="62.7" y="87.2">C</text>
<text x="62.8" y="84.9">C7</text>
<text x="68" y="84.9">R4</text>
<text x="68" y="87.2">7K5</text>
<text x="86.9" y="87.2">DNP</text>
<text x="86.9" y="84.9">C6</text>
<text x="129.2" y="84.1">D_ALT</text>
<text x="157.2" y="87.2">NRST</text>
<text x="157.2" y="89.8">VCAP</text>
<text x="220.4" y="89.1">GND</text>
<text x="264.6" y="89.7">C</text>
<text x="264.8" y="87.4">C17</text>
<text x="270" y="87.9">GND</text>
<text x="144" y="93.5">C</text>
<text x="144.1" y="91.2">C2</text>
<text x="168.3" y="91.9" transform="rotate(-90 168.3 91.9)">VSS</text>
<text x="232.6" y="95.7">1K</text>
<text x="240.6" y="94.1" transform="rotate(-90 240.6 94.1)">D7</text>
<text x="245.7" y="93.5" transform="rotate(-90 245.7 93.5)">V</text>
<text x="39" y="97.3">R13</text>
<text x="39" y="99.6">75K</text>
<text x="57.4" y="101.4">Q7</text>
<text x="76.9" y="96.8">GND</text>
<text x="154.1" y="98.6">C</text>
<text x="154.3" y="96.3">C4</text>
<text x="165.8" y="101.8">GND</text>
<text x="232.6" y="101.1">R9</text>
<text x="248.4" y="99.6">RA9</text>
<text x="248.6" y="101.9">10K</text>
<text x="259.8" y="96.8">GND</text>
<text x="49" y="107.7">R12</text>
<text x="57.5" y="103.7">5B</text>
<text x="139.1" y="106.9">GND</text>
<text x="272.4" y="107.4">D_ALT</text>
<text x="272.7" y="105">D2</text>
<text x="49" y="110">15K</text>
<text x="261.8" y="110">D9</text>
<text x="249.8" y="119.8">20K</text>
<text x="250.3" y="117.5">R8</text>
<text x="262.2" y="115.1">A</text>
<text x="269.5" y="121.7">Q5</text>
<text x="270.3" y="124">6BG N-CH</text>
<text x="48.7" y="128.5">GND</text>
<text x="138.6" y="130.3">R6</text>
<text x="53.8" y="137.8">C</text>
<text x="54" y="135.5">C15</text>
<text x="138.1" y="132.7">7K5</text>
<text x="226.9" y="137.6">20K</text>
<text x="227.5" y="135.3">R3</text>
<text x="261.1" y="137.8">CC</text>
<text x="261.3" y="135.5">D8</text>
<text x="264.9" y="136.1">GND</text>
<text x="39.8" y="142.5">GND</text>
<text x="65.6" y="142.7">U4A</text>
<text x="130.6" y="141.9">Thermistor_NTC</text>
<text x="151.9" y="141.9">C</text>
<text x="242.8" y="139.5">Q6</text>
<text x="243.6" y="141.8">6BG N-CH</text>
<text x="37.6" y="149.5">C</text>
<text x="62.4" y="149.5">+</text>
<text x="64.6" y="145.1">LM358</text>
<text x="141.4" y="144.2">RT1</text>
<text x="261.1" y="145.8">R10</text>
<text x="261.1" y="148.1">20K</text>
<text x="35.4" y="151.8">C14</text>
<text x="242.1" y="155.6">CV</text>
<text x="242.2" y="153.3">D6</text>
<text x="250.8" y="155.7">D_ALT</text>
<text x="251.1" y="153.4">D3</text>
<text x="261" y="156">R7</text>
<text x="65.6" y="160.5">U4B</text>
<text x="90.2" y="160.8" transform="rotate(-90 90.2 160.8)">U4C</text>
<text x="92.5" y="161.7" transform="rotate(-90 92.5 161.7)">LM358</text>
<text x="95.9" y="157.5" transform="rotate(-90 95.9 157.5)">V+</text>
<text x="98.4" y="161.9" transform="rotate(-90 98.4 161.9)">C11</text>
<text x="100.7" y="160.9" transform="rotate(-90 100.7 160.9)">C</text>
<text x="149.3" y="156.5">GND</text>
<text x="231.9" y="156.5">GND</text>
<text x="261" y="158.3">1K</text>
<text x="45.1" y="167.4">C12</text>
<text x="62.4" y="167.3">+</text>
<text x="64.6" y="162.8">LM358</text>
<text x="142.4" y="167.5">U5</text>
<text x="33.8" y="168.4" transform="rotate(-90 33.8 168.4)">20K</text>
<text x="36.1" y="168.4" transform="rotate(-90 36.1 168.4)">RA7</text>
<text x="44.9" y="169.7">C</text>
<text x="133.8" y="169.8">LD1117S33TR_SOT223</text>
<text x="138.7" y="173.6">VI</text>
<text x="145.8" y="173.6">VO</text>
<text x="40.1" y="176.8">GND</text>
<text x="96.1" y="178.9" transform="rotate(-90 96.1 178.9)">GND</text>
<text x="133.9" y="178.8">C1</text>
<text x="144.1" y="177.8" transform="rotate(-90 144.1 177.8)">GND</text>
<text x="159.4" y="178.8">C8</text>
<text x="168.2" y="178.8">C9</text>
<text x="53.8" y="183.7">C</text>
<text x="54" y="181.4">C13</text>
<text x="133.8" y="181.1">C</text>
<text x="159.5" y="181.1">47uF</text>
<text x="168.1" y="181.1">C</text>
<text x="49" y="190.7">GND</text>
<text x="141.7" y="190.7">GND</text>
</g>
<g font-size="1.8">
<text x="123.2" y="25.4">3V3</text>
<text x="240" y="29.2">IO28</text>
<text x="240" y="26.7">IO27</text>
<text x="256.5" y="29.2">J3_Pin6</text>
<text x="256.5" y="26.7">J3_Pin5</text>
<text x="43.2" y="33">IO14</text>
<text x="43.2" y="30.5">IO25</text>
<text x="43.2" y="35.6">IO13</text>
<text x="66" y="35.6">J3_Pin4</text>
<text x="66" y="33">J3_Pin5</text>
<text x="66" y="30.5">J3_Pin6</text>
<text x="88.9" y="35.6">SWIM</text>
<text x="88.9" y="33">GND</text>
<text x="88.9" y="30.5">RST</text>
<text x="148.6" y="35.6">IO3</text>
<text x="148.6" y="33">IO2</text>
<text x="240" y="34.3">IO30</text>
<text x="240" y="31.7">IO29</text>
<text x="256.5" y="34.3">J3_Pin4</text>
<text x="256.5" y="31.7">J3_Pin3</text>
<text x="43.2" y="38.1">IO3</text>
<text x="43.2" y="40.6">IO32</text>
<text x="66" y="38.1">J3_Pin3</text>
<text x="66" y="40.6">GND</text>
<text x="88.9" y="38.1">3V3</text>
<text x="146" y="38.1">VDDIO</text>
<text x="221" y="36.8">IO3</text>
<text x="43.2" y="43.2">IO22</text>
<text x="43.2" y="45.7">IO23</text>
<text x="66" y="43.2">5V</text>
<text x="147.3" y="43.2">IO16</text>
<text x="147.3" y="45.7">AIN1</text>
<text x="184.1" y="45.7">IO25</text>
<text x="43.2" y="48.3">IO31</text>
<text x="147.3" y="48.3">IO14</text>
<text x="147.3" y="50.8">IO13</text>
<text x="147.3" y="53.3">AIN4</text>
<text x="184.1" y="50.8">IO27</text>
<text x="184.1" y="53.3">IO28</text>
<text x="184.1" y="48.3">SWIM</text>
<text x="221" y="52.1">IO2</text>
<text x="261.6" y="49.5">3V3</text>
<text x="147.3" y="55.9">AIN5</text>
<text x="147.3" y="58.4">GND</text>
<text x="184.1" y="55.9">IO29</text>
<text x="184.1" y="58.4">IO30</text>
<text x="255.3" y="57.1">IO18</text>
<text x="147.3" y="61">3V3</text>
<text x="184.1" y="63.5">IO32</text>
<text x="184.1" y="61">IO31</text>
<text x="201.9" y="63.5">3V3</text>
<text x="143.5" y="71.1">TIM1_CH3</text>
<text x="143.5" y="68.6">TIM1_CH2</text>
<text x="147.3" y="66">IO18</text>
<text x="184.1" y="68.6">IO17</text>
<text x="44.4" y="76.2">CS</text>
<text x="83.8" y="73.7">AIN5</text>
<text x="147.3" y="76.2">IO22</text>
<text x="184.1" y="73.7">IO8</text>
<text x="256.5" y="74.9">IO16</text>
<text x="44.4" y="81.3">CC</text>
<text x="44.4" y="78.7">VS</text>
<text x="44.4" y="83.8">GND</text>
<text x="68.6" y="78.7">AIN4</text>
<text x="147.3" y="78.7">IO23</text>
<text x="147.3" y="81.3">IO24</text>
<text x="256.5" y="78.7">3V3</text>
<text x="256.5" y="82.5">IO17</text>
<text x="44.4" y="86.4">5V</text>
<text x="44.4" y="88.9">CV</text>
<text x="123.2" y="86.4">3V3</text>
<text x="142.2" y="86.4">RST</text>
<text x="44.4" y="91.4">0-1</text>
<text x="33" y="101.6">IO8</text>
<text x="226.1" y="97.8">5V</text>
<text x="240" y="106.7">IO25</text>
<text x="240" y="104.1">IO14</text>
<text x="260.3" y="104.1">3V3</text>
<text x="57.1" y="111.8">5V</text>
<text x="240" y="109.2">IO13</text>
<text x="240" y="111.8">3V3</text>
<text x="241.3" y="121.9">IO24</text>
<text x="128.3" y="134.6">3V3</text>
<text x="151.1" y="134.6">AIN1</text>
<text x="218.4" y="139.7">SWIM</text>
<text x="95" y="148.8" transform="rotate(-90 95 148.8)">5V</text>
<text x="80" y="151.1">CV</text>
<text x="266.7" y="151.1">5V</text>
<text x="20.3" y="160">TIM1_CH3</text>
<text x="20.3" y="157.5">TIM1_CH2</text>
<text x="80" y="168.9">CC</text>
<text x="127" y="172.7">5V</text>
<text x="158.7" y="172.7">3V3</text>
</g>
<g font-size="1.8" fill="#0000c2">
<text x="63.5" y="102.9">On = 5V on pin 1, Off = 0V on pin 1</text>
<text x="63.5" y="105">CC, CV voltage control range 0-3V3</text>
<text x="63.5" y="107.1">CS between 1.3V for 0A and 10.6V for 5A</text>
<text x="63.5" y="109.2">VS between 0V and 17.6V for 32V max output.</text>
<text x="129.5" y="113">Example IO32 just means pin 32 of the MCU</text>
<text x="129.5" y="110.5">MCU symbol may not be accurate with respect to internal pin naming.</text>
<text x="58.4" y="186.7">PWM 1KHz 0-100% for adj =&gt; 0-3.3V output</text>
</g>
</svg>
